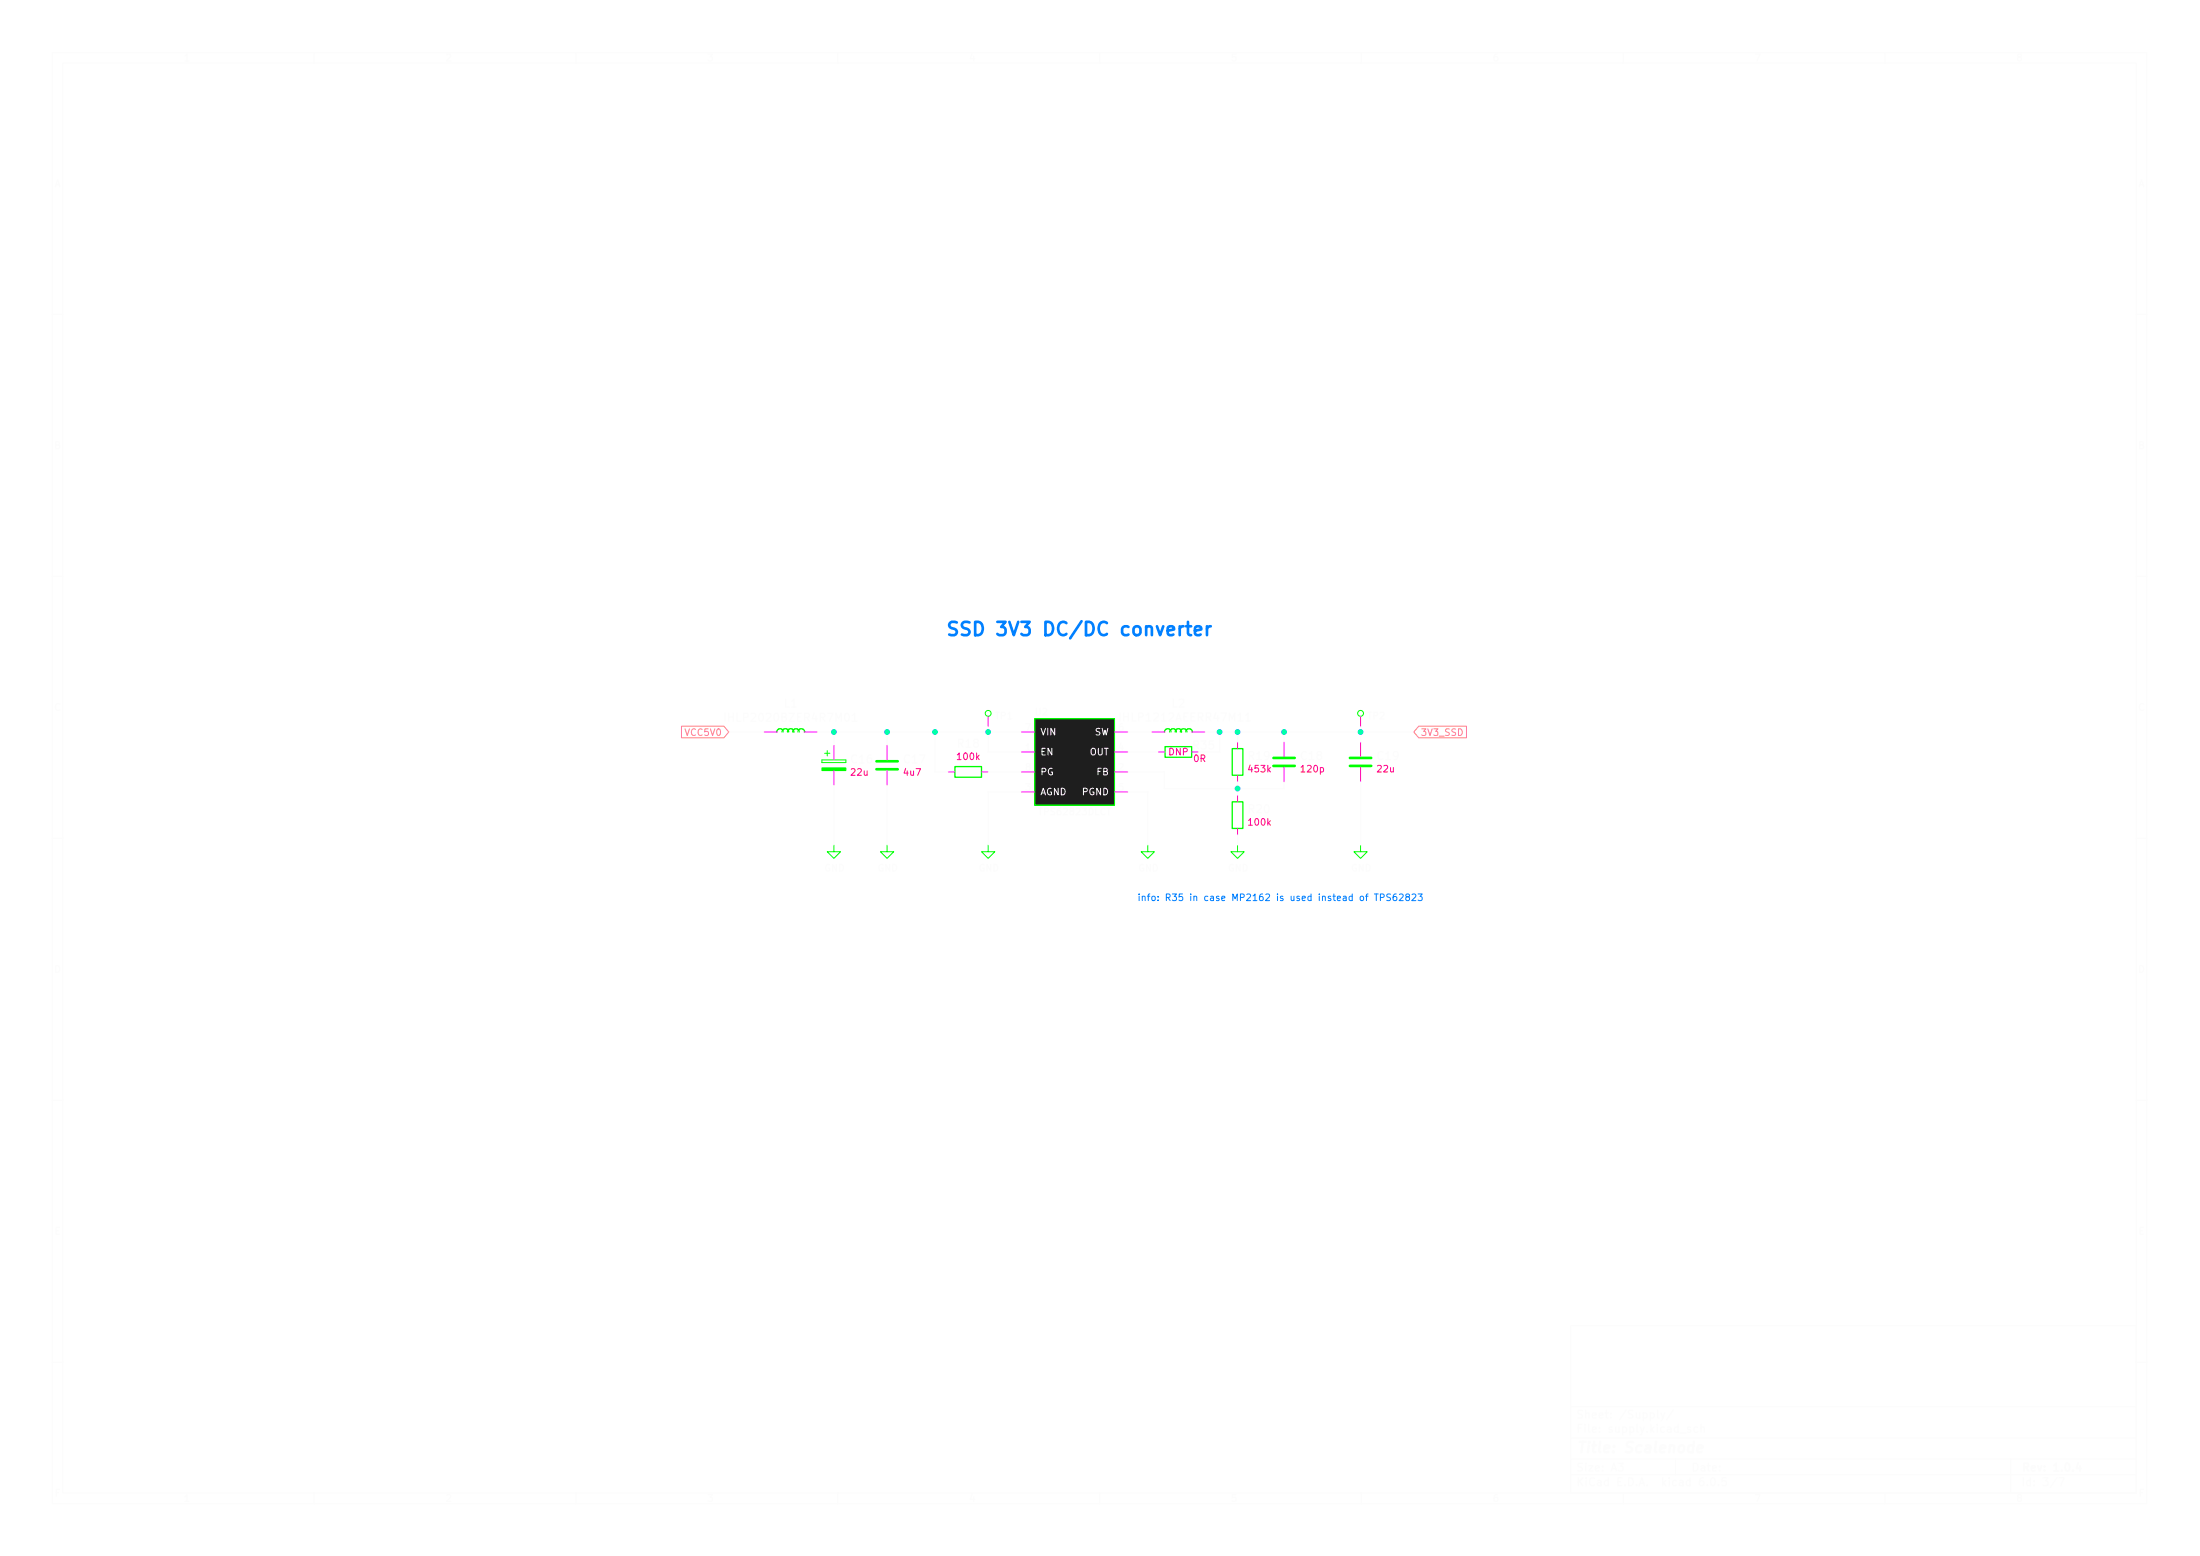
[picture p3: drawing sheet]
<svg xmlns="http://www.w3.org/2000/svg" width="420mm" height="297mm" viewBox="0 0 420 297" stroke-linecap="round" stroke-linejoin="round" font-family="sans-serif">
<g fill="none" stroke="#fcfcfc" stroke-width=".19">
<path d="M10 10h400v277h-400zM12 12h396v273h-396zM35.3 10.7l.4-.4v1.3M35.3 11.6h.8M60 10v2M85.3 10.4l.5-.1 .3 .4-.8 .9h.8M110 10v2M135.3 10.3h.8l-.5 .5 .4 .1v.6l-.2 .1-.5-.1M160 10v2M185.6 10.3l-.3 .9h.8M185.9 10.8v.8M210 10v2"/>
<path d="M236 10.3h-.6l-.1 .6 .2-.1 .4 .1 .2 .2-.1 .4-.2 .1-.5-.1M260 10v2M285.9 10.3l-.3 .1a.87 .87 0 0 0 0 1.2l.4-.1 .1-.4-.3-.3h-.2l-.3 .3M310 10v2M335.3 10.3h.8l-.5 1.3M360 10v2M385.6 10.9l-.3-.3 .1-.2 .2-.1 .3 .1 .1 .4-.6 .1-.1 .2v.3l.3 .2h.3l.2-.2v-.3l-.3-.2M10.6 35.6l.4-1.3 .4 1.3M10.7 35.3h.6M408.6 35.6l.4-1.3 .4 1.3M408.7 35.3h.6M10 60h2"/>
<path d="M408 60h2M10.7 84.9h.5l.1-.2v-.3l-.6-.1v1.3h.5l.1-.1 .1-.3-.3-.3M408.6 84.9h.6l.1-.5-.7-.1v1.3h.5l.2-.1 .1-.3-.3-.3M10 110h2M408 110h2M11.4 134.4a.62 .62 0 0 0-.9 .5 .62 .62 0 0 0 .7 .7l.2-.1M138.4 136.2v1.5M139.2 136.2v1.5M139.2 136.9h.8M139.2 139.7h6.7M140 136.2v1.5M140.8 136.2v1.5h.7"/>
<path d="M142 137l.7-.1 .2-.2-.1-.4-.2-.1h-.6v1.5M143.5 136.3l.5-.1 .3 .1v.3l-.9 1.1h.9M145.1 136.3l.2-.1a.81 .81 0 0 1 .5 .7 .81 .81 0 0 1-.5 .8l-.2-.2-.2-.4zM146.4 136.3l.5-.1 .3 .1v.3l-.9 1.1h.9M147.2 139.5h.1M148 136.3l.2-.1a.81 .81 0 0 1 .5 .7 .81 .81 0 0 1-.5 .8l-.2-.2-.2-.4zM149.3 136.9l.7-.1 .1-.2-.1-.4h-.7v1.5h.6l.3-.3a.4 .4 0 0 0-.4-.5M149.6 139.7h.1M150 133.5v1.5h.7M150.7 136.2h1l-1 1.5h1M151.2 133.9l.4-.4v1.5M151.2 135h.9"/>
<path d="M152.3 136.9h.5M152.4 139.7h.1M153 136.2h-.7v1.5h.7M153.7 137l.7-.1 .2-.2-.1-.4-.2-.1h-.6v1.5M154.1 137l.5 .7M154.8 139.5h.1M155.5 136.1l-.4 1.1h1M155.9 136.7v1M156.1 139.7h39M156.7 137l.7-.1 .1-.2v-.4l-.3-.1h-.5v1.5M157 137l.5 .7M158 136.2h1.1l-.7 1.5"/>
<path d="M159.3 139.7v2.6M159.6 137.7v-1.5l.5 1 .6-1v1.5M161.5 136.3l.2-.1a.81 .81 0 0 1 .5 .7 .81 .81 0 0 1-.5 .8l-.2-.2-.2-.4zM162.8 136.6l.4-.4v1.5M162.8 137.7h.8M169.4 139.7v2.6M178.6 139.7v7.7h2.5M188.7 138.7v4.8h6.4M190.1 136h.7M190.5 136v1.2M191.3 136.6h.6l.1-.2-.1-.3-.6-.1v1.2M192.5 136.3l.3-.3v1.2"/>
<path d="M192.5 137.2h.7M197.9 135.2v1.1l.3 .2 .3-.1 .1-.1v-1.1M199.2 135.4l.5-.2 .2 .4-.8 .9h.8M213.9 136.1v1.5M214.6 136.1v1.5M214.6 136.8h.9M215.4 139.7h4.6M215.5 136.1v1.5M216.2 136.1v1.5h.8M217.5 136.9l.7-.1 .1-.2v-.3l-.3-.2h-.5v1.5M218.9 136.5l.4-.4v1.5M218.9 137.6h.9"/>
<path d="M220.4 136.3l.5-.2 .3 .2v.2l-.9 1.1h.9M221.2 139.5h.1M221.8 136.5l.4-.4v1.5M221.8 137.6h.9M223.3 136.3l.5-.2 .3 .2v.2l-.9 1.1h.9M223.6 139.7h.1M224.1 133.5v1.5h.7M224.6 137.6l.5-1.5 .5 1.5M224.7 137.2h.7M225.2 133.6l.6-.1 .2 .1 .1 .3-.9 1.1h.9M226.1 136.8h.5M226.5 139.7h.1"/>
<path d="M226.8 136.1h-.7v1.5h.7M227.5 136.8h.5M228.2 136.1h-.7v1.5h.7M228.8 139.5h.1M228.9 136.9l.7-.1 .1-.2v-.3l-.3-.2h-.5v1.5M229.2 136.9l.5 .7M230.1 139.7h39.9M230.4 136.9l.7-.1 .1-.2v-.3l-.2-.2h-.6v1.5M230.7 136.9l.5 .7M232.2 136l-.4 1.1h1M232.6 136.6v1M232.9 139.7v3.8h-4"/>
<path d="M233.2 136.1h1l-.6 1.5M234.8 137.6v-1.5l.5 1.1 .5-1.1v1.5M236.3 139.7v1.9M236.5 136.5l.4-.4v1.5M236.5 137.6h.8M237.9 136.5l.5-.4v1.5M237.9 137.6h.9M245.2 139.7v1.9M259.8 138.7v2.9M261.2 136h.8M261.6 136v1.2M262.4 136.6h.6l.1-.2v-.3l-.7-.1v1.2"/>
<path d="M263.6 136.1l.5-.1 .2 .3-.8 .9h.8M409.4 134.4a.62 .62 0 0 0-.9 .5 .62 .62 0 0 0 .6 .7l.3-.1M159.3 149.9v11.4M163.6 144.3a.61 .61 0 0 0-.8-.1 .61 .61 0 0 0-.2 .8 .57 .57 0 0 0 .3 .6 .57 .57 0 0 0 .7-.1M164.2 144.5l.4-.4v1.5M164.2 145.6h.8M166.3 144.1a.6 .6 0 0 0-.7 .7v.5l.2 .3h.4l.2-.1 .1-.5-.2-.2-.4-.1-.3 .3M169.4 149.9v11.4M173.7 144.3a.61 .61 0 0 0-.8-.1 .61 .61 0 0 0-.2 .8 .57 .57 0 0 0 .3 .6 .57 .57 0 0 0 .7-.1M174.2 144.5l.5-.4v1.5M174.2 145.6h.9M175.6 144.1h1l-.6 1.5"/>
<path d="M183.1 141.9l.7-.1 .1-.2v-.3l-.3-.2h-.5v1.5M183.4 141.9l.5 .7M184.5 141.5l.4-.4v1.5M184.5 142.6h.9M186.3 141.8l-.3-.3v-.2l.3-.2 .4 .1 .1 .2v.2l-.7 .2-.1 .3v.4l.3 .1h.4l.1-.3v-.2l-.3-.3M188.7 147.4h6.4M195.1 151.2h-6.4v10.1M198.3 154.3h.8M198.7 154.3v1.3M199.5 154.9h.6l.1-.2v-.3l-.7-.1v1.3M201.4 154.3h-.5l-.1 .1v.4l.5 .2 .1 .3-.2 .3-.5-.1M202.5 154.3h-.4a.86 .86 0 0 0 0 1.3l.5-.2v-.4l-.2-.2h-.4l-.1 .2"/>
<path d="M203.1 154.4l.5-.1 .2 .3-.7 1h.7M204.6 154.8l-.3-.2 .1-.2 .2-.1h.3l.1 .4-.6 .2-.1 .2v.2l.3 .3 .3-.1 .2-.2-.1-.4-.2-.1M205.5 154.4l.5-.1 .3 .3-.8 1h.8M206.7 154.3h.8l-.5 .5 .4 .1v.5l-.2 .2-.5-.2M208 154.3a.64 .64 0 0 1 .7 .6 .64 .64 0 0 1-.7 .7zM209.3 154.3v1.3h.6M211 154.4a.6 .6 0 0 0-.8 .4 .6 .6 0 0 0 .6 .8l.2-.2M211.4 154.3h.7M211.8 154.3v1.3M215.4 151.2h3.8v10.1M215.4 147.4h7v3.1h22.8v-1.2M215.4 143.5h5.8"/>
<path d="M228 142.2h.7l.2-.2-.1-.4-.2-.2h-.6v1.6M228.4 142.2l.5 .8M229.4 141.4h.9l-.5 .6 .5 .2v.6l-.2 .2-.7-.2M231.7 141.4h-.7l-.1 .8 .2-.2 .5 .1 .2 .2-.1 .5-.2 .2-.6-.2M236.3 149.3v2.5M236.3 159.4v1.9M238.6 154.4h.7l.2-.3-.1-.3-.2-.2h-.6v1.6M238.6 144.3l.7-.1 .2-.2-.1-.4-.2-.1h-.6v1.5M238.9 154.4l.6 .8M238.9 144.3l.6 .7M240 153.8l.6-.2 .2 .2 .1 .3-.9 1.1h.9M240 143.9l.5-.4v1.5"/>
<path d="M240 145h.9M241.6 153.8l.2-.2a.81 .81 0 0 1 .6 .8 .81 .81 0 0 1-.6 .8l-.2-.2-.1-.4zM242.4 144.1l-.3 .3-.5-.1-.1-.2 .1-.6h.5l.2 .1a1.01 1.01 0 0 1-.4 1.4h-.3M249.5 143.6a.61 .61 0 0 0-.8 0 .61 .61 0 0 0-.2 .7 .57 .57 0 0 0 .3 .6 .57 .57 0 0 0 .7 0M250.1 143.9l.4-.4v1.5M250.1 145h.8M251.8 144.1l-.3-.3 .1-.2 .2-.1h.4l.2 .3-.1 .2-.6 .2-.2 .2 .1 .5 .2 .1h.3l.3-.3v-.3l-.3-.3M259.8 149.3v12M264.1 143.6a.61 .61 0 0 0-.8 0 .61 .61 0 0 0-.2 .7 .57 .57 0 0 0 .3 .6 .57 .57 0 0 0 .7 0M264.7 143.9l.4-.4v1.5M264.7 145h.8M267 144.1l-.3 .3h-.3l-.3-.3 .2-.6h.4l.2 .1a1.01 1.01 0 0 1-.3 1.4h-.3"/>
<path d="M10 160h2M158.4 165.1a.59 .59 0 0 0-.7 .6 .59 .59 0 0 0 .7 .5l.1-.4h-.3M159.7 165v1.3l-.7-1.3v1.3M160.4 165a.64 .64 0 0 1 .7 .7 .64 .64 0 0 1-.7 .6zM168.6 165.1a.59 .59 0 0 0-.8 .6 .59 .59 0 0 0 .8 .5v-.4h-.2M169.9 165v1.3l-.7-1.3v1.3M170.5 165a.64 .64 0 0 1 .7 .7 .64 .64 0 0 1-.7 .6zM187.9 165.1a.59 .59 0 0 0-.8 .6 .59 .59 0 0 0 .8 .5v-.4h-.2M189.2 165v1.3l-.7-1.3v1.3M189.8 165a.64 .64 0 0 1 .7 .7 .64 .64 0 0 1-.7 .6zM218.4 165.1a.59 .59 0 0 0-.8 .6 .59 .59 0 0 0 .8 .5v-.4h-.2M219.7 165v1.3l-.7-1.3v1.3"/>
<path d="M220.3 165a.64 .64 0 0 1 .7 .7 .64 .64 0 0 1-.7 .6zM235.5 165.1a.59 .59 0 0 0-.7 .6 .59 .59 0 0 0 .7 .5l.1-.4h-.3M236.8 165v1.3l-.7-1.3v1.3M237.4 165a.64 .64 0 0 1 .8 .7 .64 .64 0 0 1-.8 .6zM259 165.1a.59 .59 0 0 0-.7 .6 .59 .59 0 0 0 .7 .5l.1-.4h-.3M260.3 165v1.3l-.7-1.3v1.3M260.9 165a.64 .64 0 0 1 .8 .7 .64 .64 0 0 1-.8 .6zM408 160h2M10.7 184.3a.66 .66 0 0 1 .7 .7 .66 .66 0 0 1-.7 .6zM408.6 184.3a.66 .66 0 0 1 .8 .7 .66 .66 0 0 1-.8 .6zM10 210h2M408 210h2"/>
<path d="M10.7 234.9h.5M11.3 234.3h-.6v1.3h.6M408.7 234.9h.4M409.3 234.3h-.6v1.3h.6M300 253h108v32h-108zM10 260h2M300 278.5h108M300 274.5h108M300 268.5h108M301.4 272.6h.5M302.1 271.9h-.7v1.5M302.2 279.4l-.6-.1-.2 .2v.4l.7 .3 .1 .3-.3 .3-.5-.1"/>
<path d="M302.2 269.3l-.6-.1-.2 .2v.4l.7 .3 .1 .3-.3 .3-.5-.1M302.7 271.9v.2M302.7 272.4v1M302.9 279.3v.2M302.9 269.9l.2-.2 .3 .1 .1 .9M302.9 269.2v1.5M302.9 279.8v1M303.4 279.8h.8l-.8 1h.8M303.4 271.9v1.3l.2 .2M304.1 272.9l.8-.1-.1-.3-.4-.1-.3 .2 .1 .7h.6M304.1 270.2l.8-.1-.1-.3-.4-.1-.3 .2 .1 .7h.6M305.4 270.2l.7-.1v-.3l-.5-.1-.2 .2 .1 .7h.6"/>
<path d="M305.5 273.3v.1M305.5 272.5v.1M306.1 279.9v.1M306.6 269.7h.5M306.8 269.2v1.3l.3 .2M307.6 270.6v.1M307.6 269.8v.1M307.9 272.5l-.4-.1-.2 .2 .1 .2 .5 .2v.3h-.6M308.6 272.4v.9l.4 .1 .2-.1M309.1 279.3h.9l-.5 .6 .4 .1v.7l-.2 .1-.6-.1M309.2 272.4v1M309.9 272.5l.4-.1 .3 .3-.1 .6h-.6"/>
<path d="M309.9 272.4v1.5M310.6 269.1l-1.3 2M311.3 272.5l.4-.1 .3 .3-.1 .6h-.6M311.3 272.4v1.5M311.9 269.3l-.6-.1-.3 .3 .1 .4 .7 .2v.5l-.2 .1-.6-.1M312.5 269.7l.1 .9 .3 .1 .2-.1M312.6 271.9v1.3l.3 .2M313.1 269.7v1M313.3 272.4l.3 1M313.9 269.8l.4-.1 .3 .3-.2 .6h-.5M313.9 269.7v1.5M314 272.4l-.5 1.4-.2 .1"/>
<path d="M314.6 273.3v.1M315.2 269.8l.4-.1 .3 .3-.1 .6h-.6M315.2 269.7v1.5M315.3 271.9v1.5M315.4 272.8l.5 .6M315.9 272.4l-.6 .6M316.5 271.9v.2M316.5 272.4v1M316.6 269.2v1.3l.2 .2M317.2 269.7l.4 1M317.9 272.5l-.5-.1-.3 .3 .2 .6h.6M317.9 269.7l-.5 1.4-.2 .1"/>
<path d="M318.5 272.5h.6v.9M319.1 272.8h-.5a.29 .29 0 0 0-.2 .3 .29 .29 0 0 0 .2 .3l.5-.1M319.6 269.1l-1.3 2M320 278.5v3M320.5 272.5l-.4-.1-.3 .3 .1 .6h.6M320.5 271.9v1.5M320.9 273.6h1.1M322.9 272.5l-.4-.1-.2 .2 .1 .2 .5 .2v.3h-.6M323.4 279.3a.76 .76 0 0 1 .9 .8 .76 .76 0 0 1-.9 .7zM324.2 272.5l-.4-.1-.3 .3 .1 .6h.6M324.9 272.6l.2-.2 .3 .1 .1 .9M324.9 271.9v1.5"/>
<path d="M324.9 279.9h.6l.1 .9M326.1 279.8h.5M326.3 279.3v1.3l.3 .2M328.4 279.9v.1M384 278.5v6.5M408 260h2M10.8 284.9h.4M11.4 284.3h-.6v1.3M35.3 285.7l.4-.4v1.3M35.3 286.6h.8M60 285v2M85.3 285.5l.5-.2 .3 .4-.8 .9h.8"/>
<path d="M110 285v2M135.3 285.3h.8l-.5 .5 .4 .1v.6l-.2 .1-.5-.1M160 285v2M185.6 285.3l-.3 .9h.8M185.9 285.8v.8M210 285v2M236 285.3h-.6l-.1 .6 .2-.1 .4 .1 .2 .2-.1 .4-.2 .1-.5-.1M260 285v2M285.9 285.3l-.3 .1a.87 .87 0 0 0 0 1.2l.4-.1 .1-.4-.3-.3-.4 .1-.1 .2M300 281.5h108M301.4 282.1v1.5M301.6 282.8l.7 .8"/>
<path d="M302.3 282.1l-.9 .9M302.9 282.1v.2M302.9 282.6v1M304.5 282.3a.6 .6 0 0 0-.8 0 .6 .6 0 0 0-.1 .7 .56 .56 0 0 0 .3 .5 .56 .56 0 0 0 .6 0M304.7 280.3l.7-.1v-.3l-.5-.1-.2 .2 .1 .7h.6M305.1 282.7h.6l.1 .9M305.8 283h-.5a.29 .29 0 0 0-.2 .3 .29 .29 0 0 0 .2 .3l.5-.1M306.1 280.7v.1M307.1 282.7l-.4-.1-.3 .3 .2 .6h.5M307.1 282.1v1.5M307.7 280.8l.5-1.5 .5 1.5M307.9 280.4h.7"/>
<path d="M309 282.8h.5M309.7 282.1h-.7v1.5h.7M310 285v2M310.3 283.5v.1M311.1 282.1a.76 .76 0 0 1 .8 .8 .76 .76 0 0 1-.8 .7zM312.6 283.5v.1M313.1 283.6l.5-1.5 .5 1.5M313.2 283.2h.7M314.6 283.5v.1M317.6 282.1v1.5M317.7 283l.4 .6M318.1 282.6l-.5 .6"/>
<path d="M318.8 282.1v.2M318.8 282.6v1M320.1 282.7l-.4-.1-.3 .3 .2 .6h.5M320.8 282.7h.6v.9M321.4 283h-.5a.29 .29 0 0 0-.2 .3 .29 .29 0 0 0 .2 .3l.5-.1M322.8 282.7l-.4-.1-.3 .3 .1 .6h.6M322.8 282.1v1.5M325.3 282.1a.59 .59 0 0 0-.7 .7v.5l.1 .2 .4 .1 .3-.1v-.5l-.1-.2-.4-.1-.3 .3M325.6 280.2h-.5a.29 .29 0 0 0-.3 .3 .29 .29 0 0 0 .3 .3l.5-.1M326.1 283.5v.1M326.8 282.3l.3-.2a.8 .8 0 0 1 .5 .8 .8 .8 0 0 1-.5 .7l-.3-.1-.1-.5zM327.1 280.3l.7-.1-.1-.3-.4-.1-.2 .2v.7h.6"/>
<path d="M328.2 283.5v.1M328.4 280.7v.1M329.6 282.1h-.7v.7l.2-.1 .5 .1 .1 .2-.1 .5-.2 .1-.5-.1M335.3 285.3h.8l-.5 1.3M360 285v2M385.6 285.9l-.3-.3 .1-.1 .2-.2 .3 .1 .1 .4-.6 .1-.1 .2v.3l.3 .2h.3l.2-.2v-.3l-.3-.2M386.4 282.1v1.5M387.8 282.7l-.5-.1-.2 .3 .1 .6h.6M387.8 282.1v1.5M388.5 283.5v.1M388.5 282.7v.1M390.2 282.1h.9l-.5 .6 .5 .1v.7l-.2 .1-.7-.1"/>
<path d="M392.9 282l-1.3 2M393.2 282.1h1l-.6 1.5M408.7 284.9h.5M409.4 284.3h-.7v1.3"/>
</g>
<g fill="none" stroke="#fcfcfc" stroke-width=".3">
<path d="M389.2 279.8l.3 1 .4-1M390.5 279.9v.1M392.3 279.7l.4-.4v1.5M394.6 279.4l.2-.1a.8 .8 0 0 1 .5 .8 .8 .8 0 0 1-.5 .7 1 1 0 0 1-.2-1.4zM396.9 279.2l-.4 1.1h1M397.3 279.8v1M386.5 280.1l.8-.1 .1-.2-.1-.3-.2-.2h-.6v1.5M386.9 280.1l.5 .7M388 280.3l.7-.1-.1-.3-.4-.1-.2 .2v.7h.6M390.5 280.7v.1M392.3 280.8h.8M393.8 280.7v.1"/>
<path d="M395.9 280.7v.1"/>
</g>
<g fill="none" stroke="#fcfcfc" stroke-width=".4">
<path d="M301.7 275.2h1.1M302.3 275.2l-.3 2M303.4 275.9l-.1 1.3M303.5 275.2v.2M304.1 275.9h.8M304.5 275.2l-.3 1.8 .1 .1 .4 .1M305.6 275.2l-.2 1.8 .2 .2M306.4 276.6l1-.2-.1-.4-.5-.1-.4 .3v.9h.8M308.1 277.1v.1M308.3 276l-.1 .2M311.9 275.3a.85 .85 0 0 0-1.1 .1 .45 .45 0 0 0 .2 .8l.6 .2a.51 .51 0 0 1 .1 .5 .51 .51 0 0 1-.4 .3l-.8-.1M313.5 276a.66 .66 0 0 0-1 .3v.6l.1 .2h.8"/>
<path d="M314.4 276h.7v1.2M315.2 276.4l-.7 .1a.4 .4 0 0 0-.3 .3 .4 .4 0 0 0 .2 .4l.7-.1M316.3 275.2l-.2 1.8 .2 .2M317.1 276.6l.9-.2v-.4h-.8l-.2 1 .3 .2 .5-.1M318.9 276.1a.49 .49 0 0 1 .9 .1l-.2 1M319 275.9l-.2 1.3M320.7 276.1a.52 .52 0 0 1 .6-.2 .52 .52 0 0 1 .4 .4l-.1 .6a.55 .55 0 0 1-.5 .4 .55 .55 0 0 1-.6-.4zM323.4 276a.66 .66 0 0 0-1 .3v.6l.1 .2h.8M323.5 275.2l-.2 2M324.2 276.6l1-.2-.1-.4-.5-.1-.4 .3v.9h.8"/>
</g>
<g fill="none" stroke="#0f0" stroke-width=".25">
<path d="M149.6 139.7l-.2-.4-.4-.2-.5 .2-.2 .4M150.4 139.7l.1-.3 .3-.3a.61 .61 0 0 1 .8 .7M150.6 139.7l-.2-.4-.4-.2-.5 .2-.1 .4M152.6 139.7a.62 .62 0 0 0-.6-.6 .62 .62 0 0 0-.6 .6M153.7 139.7l-.4-.5a.62 .62 0 0 0-.9 .5M223.6 139.7l-.1-.4-.5-.2-.4 .2-.2 .4M224.4 139.7l.1-.3 .4-.3a.61 .61 0 0 1 .8 .7M224.7 139.7l-.2-.4-.5-.2-.4 .2-.2 .4M226.7 139.7a.62 .62 0 0 0-.7-.6 .62 .62 0 0 0-.6 .6M227.7 139.7l-.3-.5a.62 .62 0 0 0-1 .5M182.4 146.3h5.1v2.1h-5.1zM222.5 142.5h5.1v2.1h-5.1z"/>
<path d="M235.3 153.1h2.1v5.1h-2.1zM235.3 142.9h2.1v5.1h-2.1z"/>
</g>
<g fill="none" stroke="#f0f" stroke-width=".19">
<path d="M145.9 139.7h2.6M153.5 139.7h2.6M188.7 136.8v1.9M195.1 139.7h2.5M212.9 139.7h2.5M220 139.7h2.5M227.6 139.7h2.5M259.8 136.8v1.9M159.3 142.3v2.8M159.3 147.1v2.8M169.4 142.3v2.8M169.4 147.1v2.8"/>
<path d="M181.1 147.4h1.3M187.5 147.4h1.2M195.1 147.4h2.5M195.1 143.5h2.5M195.1 151.2h2.5M212.9 147.4h2.5M212.9 143.5h2.5M212.9 151.2h2.5M221.2 143.5h1.3M227.6 143.5h1.3M236.3 141.6v1.3M236.3 148v1.3"/>
<path d="M236.3 151.8v1.3M236.3 158.2v1.2M245.2 141.6v2.8M245.2 146.5v2.8M259.8 141.6v2.8M259.8 146.5v2.8"/>
</g>
<g fill="none" stroke="#0f0" stroke-width=".19">
<path d="M197.6 137.2h15.3v16.5h-15.3zM157 145.1v.5zM157 145.6h4.5zM157 145.1h4.5zM157.5 143.8h1M158 143.3v1M161.5 145.1v.5zM159.3 161.3v1.3h1.2l-1.2 1.3-1.3-1.3h1.3M169.4 161.3v1.3h1.3l-1.3 1.3-1.3-1.3h1.3M188.7 161.3v1.3h1.3l-1.3 1.3-1.2-1.3h1.2M219.2 161.3v1.3h1.3l-1.3 1.3-1.3-1.3h1.3M236.3 161.3v1.3h1.3l-1.3 1.3-1.2-1.3h1.2"/>
<path d="M259.8 161.3v1.3h1.3l-1.3 1.3-1.2-1.3h1.2"/>
<circle cx="188.7" cy="136.2" r=".56"/>
<circle cx="259.8" cy="136.2" r=".56"/>
</g>
<path d="M157 146.6h4.5v.5h-4.5z" fill="#0f0" stroke="#0f0" stroke-width=".19"/>
<path d="M167.4 146.8h4M167.4 145.3h4M243.2 146.2h4.1M243.2 144.7h4.1M257.8 146.2h4.1M257.8 144.7h4.1" fill="none" stroke="#0f0" stroke-width=".51"/>
<path d="M197.6 137.2h15.3v16.5h-15.3z" fill="#1e1e1e" stroke="#1e1e1e" stroke-width=".19"/>
<path d="M130.2 138.6h8l1 1.1-1 1.1h-8zM271 138.6h9.1v2.2h-9.1l-1-1.1z" fill="none" stroke="#ff8080" stroke-width=".19"/>
<path d="M260.8 171.1h.5M261.3 170.7l-.3 .1v1.1M262.5 170.7h.7M262.8 170.7v1.2M263.6 171.3h.6l.2-.2-.1-.3-.7-.1v1.2M265.6 170.7h-.5l-.3 .2 .2 .3 .5 .2v.4l-.2 .1h-.5M266.7 170.7h-.4l-.2 .3-.1 .7 .3 .2 .4-.1 .1-.4-.1-.2-.4-.1-.3 .3M267.3 170.8l.4-.1 .3 .3-.8 .9h.8M268.7 171.2l-.2-.2v-.2l.2-.1h.4v.4l-.5 .2-.1 .1v.4l.2 .1h.4l.1-.2-.1-.4-.1-.1M269.7 170.8l.5-.1 .2 .3-.8 .9h.8M270.8 170.7h.8l-.4 .4 .4 .2v.5l-.2 .1-.6-.1" fill="none" stroke="#0080ff" stroke-width=".19"/>
<path d="M226 119.6a.65 .65 0 0 0-.7 .4M226.5 119.6h1M226.9 118.7v2.2l.1 .2 .5 .2M230.5 119.6v1.7M231.2 119.6a.65 .65 0 0 0-.7 .4M228.2 120.4l1.2-.2-.1-.5-.7-.1-.4 .3v1l.1 .2 .3 .2 .7-.2" fill="none" stroke="#0080ff" stroke-width=".51"/>
<g fill="#0ff" stroke="#0ff" stroke-width=".19">
<circle cx="245.2" cy="139.7" r=".46"/>
<circle cx="259.8" cy="139.7" r=".46"/>
<circle cx="236.3" cy="150.5" r=".46"/>
<circle cx="236.3" cy="139.7" r=".46"/>
<circle cx="232.9" cy="139.7" r=".46"/>
<circle cx="188.7" cy="139.7" r=".46"/>
<circle cx="178.6" cy="139.7" r=".46"/>
<circle cx="169.4" cy="139.7" r=".46"/>
<circle cx="159.3" cy="139.7" r=".46"/>
</g>
<text font-size="3.5" fill="#0080ff" x="180.5" y="121.4">SSD 3V3 DC/DC converter</text>
<g font-size="1.8" fill="#ff8080">
<text x="131" y="140.5">VCC5V0</text>
<text x="271.3" y="140.5">3V3_SSD</text>
</g>
<g font-size="1.8" fill="#fcfcfc">
<text x="195.9" y="143.3">1</text>
<text x="195.9" y="139.5">7</text>
<text x="198.6" y="140.4">VIN</text>
<text x="209" y="140.4">SW</text>
<text x="213.6" y="143.3">4</text>
<text x="213.6" y="139.5">6</text>
<text x="195.9" y="147.1">8</text>
<text x="198.6" y="144.2">EN</text>
<text x="198.6" y="148">PG</text>
<text x="208.1" y="144.2">OUT</text>
<text x="209.5" y="148">FB</text>
<text x="213.6" y="147.1">2</text>
<text x="195.9" y="150.9">3</text>
<text x="198.6" y="151.8">AGND</text>
<text x="206.7" y="151.8">PGND</text>
<text x="213.6" y="150.9">5</text>
</g>
<g font-size="1.8" fill="#ff0084">
<text x="162.6" y="148.1">22u</text>
<text x="172.7" y="148.1">4u7</text>
<text x="182.9" y="145.1">100k</text>
<text x="223.2" y="144.2">DNP</text>
<text x="228" y="145.5">0R</text>
<text x="238.6" y="147.4">453k</text>
<text x="248.6" y="147.4">120p</text>
<text x="263.1" y="147.4">22u</text>
<text x="238.6" y="157.6">100k</text>
</g>
<text font-size="1.8" fill="#0080ff" x="217.2" y="172">info: R35 in case MP2162 is used instead of TPS62823</text>
</svg>
